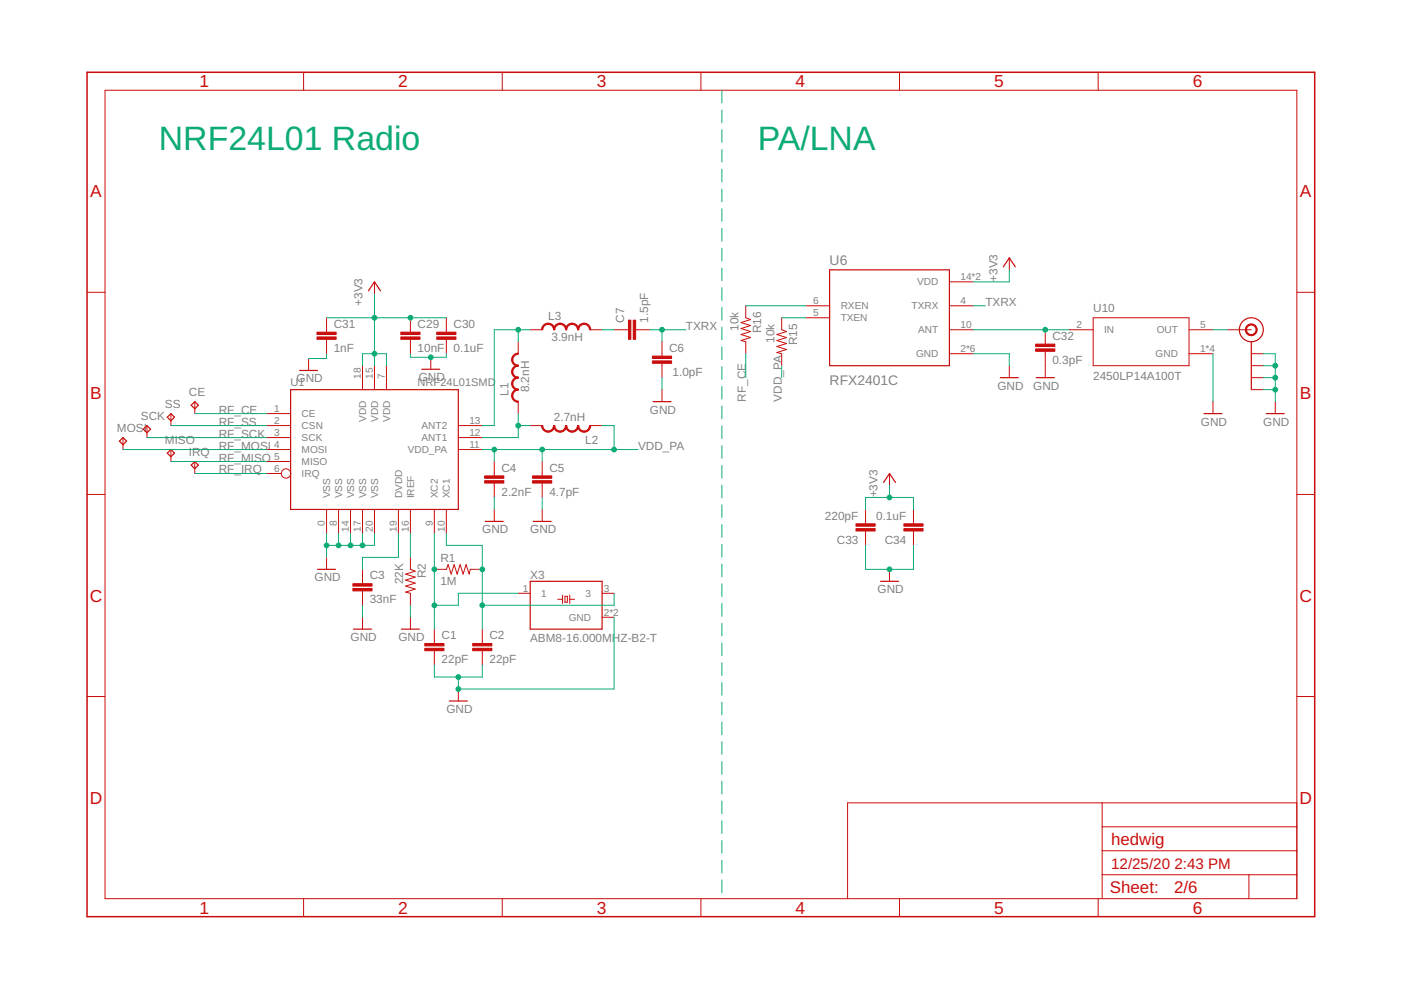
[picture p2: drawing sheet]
<svg xmlns="http://www.w3.org/2000/svg" width="297mm" height="210mm" viewBox="0 0 297 210" stroke-linecap="round" stroke-linejoin="round" font-family="sans-serif">
<g fill="#c90d0c" stroke="#c90d0c" stroke-width=".21">
<path d="M115.2 68.9l1-.4v.3l-.5 .1-.4 .3-.2 .7h-.3l.1-.5z" fill-rule="evenodd"/>
<path d="M116.2 68.5a1.37 1.37 0 0 1 1.4 1.4h-.2l-.3-.7-.9-.4z" fill-rule="evenodd"/>
<path d="M117.8 68.9l1-.4v.3l-.5 .1-.4 .3-.3 .7h-.2v-.5z" fill-rule="evenodd"/>
<path d="M118.8 68.5a1.37 1.37 0 0 1 1.4 1.4h-.3l-.2-.7-.9-.4z" fill-rule="evenodd"/>
<path d="M120.3 68.9l1-.4v.3l-.7 .2-.3 .4-.1 .5h-.3l.1-.5z" fill-rule="evenodd"/>
<path d="M121.3 68.5a1.37 1.37 0 0 1 1.4 1.4h-.3l-.2-.7-.9-.4z" fill-rule="evenodd"/>
<path d="M122.9 68.9l.9-.4v.3l-.7 .2-.3 .4-.1 .5h-.3l.1-.5z" fill-rule="evenodd"/>
<path d="M123.8 68.5a1.37 1.37 0 0 1 1.4 1.4h-.2l-.3-.7-.9-.4z" fill-rule="evenodd"/>
<path d="M123.8 91.4l.7-.3 .5-.9h.2a1.37 1.37 0 0 1-1.4 1.4z" fill-rule="evenodd"/>
<path d="M122.4 90.2h.3l.1 .5 .3 .4 .7 .3v.2a1.37 1.37 0 0 1-1.4-1.4z" fill-rule="evenodd"/>
<path d="M121.3 91.4l.7-.3 .4-.9h.3a1.37 1.37 0 0 1-1.4 1.4z" fill-rule="evenodd"/>
<path d="M119.9 90.2h.3l.1 .5 .3 .4 .7 .3v.2a1.37 1.37 0 0 1-1.4-1.4z" fill-rule="evenodd"/>
<path d="M118.8 91.4l.7-.3 .4-.9h.3a1.37 1.37 0 0 1-1.4 1.4z" fill-rule="evenodd"/>
<path d="M117.4 90.2h.2l.3 .8 .4 .3 .5 .1v.2a1.37 1.37 0 0 1-1.4-1.4z" fill-rule="evenodd"/>
<path d="M116.2 91.4l.7-.3 .5-.9h.2a1.37 1.37 0 0 1-1.4 1.4z" fill-rule="evenodd"/>
<path d="M114.8 90.2h.3l.2 .8 .4 .3 .5 .1v.2a1.37 1.37 0 0 1-1.4-1.4z" fill-rule="evenodd"/>
<path d="M108.5 83.9h.2l.3 .7 .4 .3 .5 .1v.3a1.37 1.37 0 0 1-1.4-1.4z" fill-rule="evenodd"/>
<path d="M108.9 82.9l.5-.4h.5v.2l-.5 .1-.4 .4-.3 .7h-.2v-.5z" fill-rule="evenodd"/>
<path d="M108.5 81.3h.2l.3 .8 .4 .3 .5 .1v.2a1.37 1.37 0 0 1-1.4-1.4z" fill-rule="evenodd"/>
<path d="M108.9 80.3l.5-.3 .5-.1v.3l-.5 .1-.4 .3-.3 .7h-.2v-.4z" fill-rule="evenodd"/>
<path d="M108.5 78.8h.2l.3 .7 .4 .3 .5 .1v.3a1.37 1.37 0 0 1-1.4-1.4z" fill-rule="evenodd"/>
<path d="M108.9 77.8l.5-.3 .5-.1v.3l-.5 .1-.4 .3-.3 .7h-.2v-.5z" fill-rule="evenodd"/>
<path d="M108.5 76.3h.2l.3 .7 .4 .3 .5 .1v.3a1.37 1.37 0 0 1-1.4-1.4z" fill-rule="evenodd"/>
<path d="M108.9 75.3l.5-.4h.5v.2l-.5 .1-.4 .4-.3 .7h-.2v-.5z" fill-rule="evenodd"/>
<path d="M264.4 69a1.26 1.26 0 0 1 2 .3 1.26 1.26 0 0 1-.8 1.8 1.26 1.26 0 0 1-1.6-1.2h.3a1.01 1.01 0 0 1 1.4-.9 1.01 1.01 0 0 1 .3 1.7 1.01 1.01 0 0 1-1.7-.5v-.3h-.3z" fill-rule="evenodd"/>
</g>
<g fill="none" stroke="#c90d0c" stroke-width=".21">
<path d="M22.3 19.1h252.7v171.4h-252.7zM64.4 15.3v3.8M106.5 15.3v3.8M148.6 15.3v3.8M190.7 15.3v3.8M232.8 15.3v3.8M79.4 59.8v2.5M201.3 59.8h5.1M214 54.7v2.5M18.5 62h3.8M65.4 76v2.5M69.2 67.4v3"/>
<path d="M69.2 71.9v3.1M76.9 77.5v5.1M79.4 77.5v5.1M81.9 77.5v5.1M87 67.4v3M87 71.9v3.1M91.3 75.8v2.5M94.6 67.4v3M94.6 71.9v3.1M109.9 72.5v2.5M112.4 69.9h2.6M125.1 69.9h2.6"/>
<path d="M130.2 69.9h3M134.8 69.9h3M140.4 72.5v3M140.4 77v3.1M158.1 64.8v2.6l1 .4-2 .6 2 .6-2 .7 2 .6-2 .6 2 .7-2 .6 1 .3v2.5M165.7 67.4v2.5l1.1 .4-2.1 .6 2.1 .7-2.1 .6 2.1 .6-2.1 .7 2.1 .6-2.1 .6 1 .3v2.5M170.8 64.8h5.1M170.8 67.4h5.1M201.3 69.9h5.1M201.3 75h5.1M201.3 64.8h5.1M214 77.5v2.6"/>
<path d="M221.6 69.9v3.1M221.6 74.5v5.6M226.7 69.9h5.1M231.8 67.4h20.3v10.1h-20.3zM252.1 69.9h5.1M252.1 75h5.1M260.2 69.9h5.1M265.3 75h2.5M265.3 77.5h2.5M275 62h3.7M26.1 92.8v2.5M31.2 90.2v2.6"/>
<path d="M36.2 87.7v2.5M36.2 95.3v2.6M41.3 85.2v2.5M41.3 97.9v2.5M56.5 90.2h5.1M56.5 87.7h5.1M56.5 95.3h5.1M56.5 97.9h5.1M56.5 92.8h5.1M97.2 90.2h5.1M97.2 95.3h5.1M97.2 92.8h5.1"/>
<path d="M104.8 97.9v3M109.9 85.2v2.5M112.4 90.2h2.6M115 97.9v3M125.1 90.2h2.6M140.4 82.6v2.6M257.2 85.2v2.5M265.3 80.1h2.5M265.3 82.6h2.5M270.4 85.2v2.5M18.5 104.8h3.8M56.5 100.4h3.1"/>
<path d="M69.2 108v5.1M69.2 118.2v2.5M71.8 108v5.1M74.3 108v5.1M76.9 108v5.1M79.4 108v5.1M84.5 108v5.1M87 118.2v2.5l1 .4-2 .6 2 .7-2 .6 2 .6-2 .7 2 .6-2 .6 1 .3v2.5M87 108v5.1M92.1 108v5.1M94.6 108v5.1M104.8 102.4v3.1"/>
<path d="M104.8 108v2.6M115 102.4v3.1M115 108v2.6M183.5 108v3.1M183.5 112.6v3M188.6 100.4v2.5M193.7 108v3.1M193.7 112.6v3M275 104.8h3.7M76.9 120.7v3.1M76.9 125.3v3M76.9 130.9v2.5"/>
<path d="M87 130.9v2.5M92.1 133.4v3M92.1 138v3M92.1 120.7h2.5l.4-1 .7 2 .6-2 .6 2 .7-2 .6 2 .6-2 .7 2 .2-1h2.6M102.3 133.4v3M102.3 138v3M109.9 125.8h2.5M118.3 127.1h1M119.3 126.2v1.8M119.8 126.4h.5v1.3h-.5zM120.8 127.1h1M120.8 126.2v1.8"/>
<path d="M127.7 130.9h2.5M127.7 125.8h2.5M188.6 120.7v2.6M18.5 147.7h3.8M97.2 146.1v2.5M275 147.7h3.7M233.7 170.2v20.3M233.7 175.3h41.3M275 170.2h-95.3v20.3M64.4 190.5v3.9M106.5 190.5v3.9M148.6 190.5v3.9"/>
<path d="M190.7 190.5v3.9M232.8 190.5v3.9M233.7 185.5h41.3M233.7 180.4h41.3M264.8 185.5v5"/>
<circle cx="60.6" cy="100.4" r=".99"/>
</g>
<g fill="#c90d0c" stroke="#c90d0c" stroke-width=".21">
<path d="M90.1 137.5h4v.5h-4z"/>
<path d="M90.1 136.4h4v.5h-4z"/>
<path d="M100.2 137.5h4.1v.5h-4.1z"/>
<path d="M100.2 136.4h4.1v.5h-4.1z"/>
<path d="M74.8 124.8h4.1v.5h-4.1z"/>
<path d="M74.8 123.8h4.1v.5h-4.1z"/>
<path d="M102.8 101.9h4v.5h-4z"/>
<path d="M102.8 100.9h4v.5h-4z"/>
<path d="M112.9 101.9h4.1v.5h-4.1z"/>
<path d="M112.9 100.9h4.1v.5h-4.1z"/>
<path d="M138.3 75.5h4.1v.5h-4.1z"/>
<path d="M138.3 76.5h4.1v.5h-4.1z"/>
<path d="M134.3 67.9h.5v4h-.5z"/>
<path d="M133.2 67.9h.6v4h-.6z"/>
<path d="M85 71.4h4v.5h-4z"/>
<path d="M85 70.4h4v.5h-4z"/>
<path d="M92.6 71.4h4.1v.5h-4.1z"/>
<path d="M92.6 70.4h4.1v.5h-4.1z"/>
<path d="M67.2 71.4h4.1v.5h-4.1z"/>
<path d="M67.2 70.4h4.1v.5h-4.1z"/>
<path d="M219.6 74h4v.5h-4z"/>
<path d="M219.6 73h4v.5h-4z"/>
<path d="M181.5 111.1h4v.5h-4z"/>
<path d="M181.5 112.1h4v.5h-4z"/>
<path d="M191.6 111.1h4.1v.5h-4.1z"/>
<path d="M191.6 112.1h4.1v.5h-4.1z"/>
</g>
<g fill="none" stroke="#c90d0c" stroke-width=".25">
<path d="M175.9 57.2h25.4v20.3h-25.4zM212.7 56.6l1.3-1.9 1.3 1.9M63.5 78.5h3.8M78.1 61.7l1.3-1.9 1.3 1.9M89.4 78.3h3.8M265.3 72.5v10.1M25.3 93.5l.8-.7 .7 .7-.7 .8zM30.4 91l.8-.8 .7 .8-.7 .8zM35.5 88.5l.7-.8 .8 .8-.8 .7zM35.5 96.1l.7-.8 .8 .8-.8 .7zM40.5 85.9l.8-.7 .8 .7-.8 .8zM40.5 98.6l.8-.7 .8 .7-.8 .8z"/>
<path d="M61.6 82.6h35.6v25.4h-35.6zM138.5 85.2h3.8M212.1 80.1h3.8M219.7 80.1h3.8M255.3 87.7h3.8M268.5 87.7h3.8M102.9 110.6h3.8M113.1 110.6h3.8M187.3 102.3l1.3-1.9 1.3 1.9M67.3 120.7h3.8M75 133.4h3.8M85.1 133.4h3.8"/>
<path d="M112.4 123.3h15.3v10.1h-15.3zM186.7 123.3h3.8M95.3 148.6h3.8"/>
<circle cx="265.3" cy="69.9" r="2.54"/>
</g>
<path d="M18.5 15.3h260.2v179.1h-260.2z" fill="none" stroke="#c90d0c" stroke-width=".32"/>
<g fill="none" stroke="#0dab76" stroke-width=".21">
<path d="M153.1 19.1v2.7M153.1 23.3v2.7M153.1 27.5v2.7M153.1 31.7v2.7M153.1 35.9v2.7M153.1 40.1v2.7M153.1 44.3v2.6M153.1 48.4v2.7M153.1 52.6v2.7M153.1 56.8v2.7M214 57.2v2.6h-7.6M69.2 75v1h-3.8"/>
<path d="M69.2 67.4h25.4M76.9 77.5v-2.5h5v2.5M79.4 62.3v15.2M87 75v.8h7.6v-.8M109.9 69.9v2.6M112.4 69.9h-7.6v20.3h-2.5M127.7 69.9h2.5M137.8 69.9h7.6M140.4 69.9v2.6M153.1 61v2.7M153.1 65.2v2.7M153.1 69.4v2.7"/>
<path d="M153.1 73.6v2.6M153.1 77.7v2.7M158.1 75v5.1M158.1 64.8h12.7M165.7 77.5v2.6M165.7 67.4h5.1M206.4 75h7.6v2.5M206.4 69.9h20.3M206.4 64.8h2.5M257.2 75v10.2M257.2 69.9h3M267.8 75h2.6v10.2"/>
<path d="M267.8 77.5h2.6M26.1 95.3h30.4M31.2 92.8h25.3M36.2 90.2h20.3M36.2 97.9h20.3M41.3 87.7h15.2M102.3 95.3h33M104.8 95.3v2.6M109.9 90.2h2.5M109.9 87.7v5.1h-7.6M115 95.3v2.6M127.7 90.2h2.5v5.1"/>
<path d="M140.4 80.1v2.5M153.1 81.9v2.7M153.1 86.1v2.7M153.1 90.3v2.7M153.1 94.5v2.7M153.1 98.7v2.7M267.8 80.1h2.6M267.8 82.6h2.6M41.3 100.4h15.2M69.2 113.1v5.1M71.8 113.1v2.5M74.3 113.1v2.5"/>
<path d="M76.9 113.1v2.5M79.4 113.1v2.5h-10.2M84.5 113.1v5.1h-7.6v2.5M87 113.1v5.1M92.1 113.1v20.3M94.6 113.1v2.5h7.7v17.8M104.8 105.5v2.5M115 105.5v2.5M153.1 102.8v2.7M153.1 107v2.7M153.1 111.2v2.7M153.1 115.4v2.7"/>
<path d="M153.1 119.6v2.7M183.5 108v-2.5h10.2v2.5M183.5 115.6v5.1h10.2v-5.1M188.6 102.9v2.6M76.9 128.3v2.6M87 128.3v2.6M109.9 125.8h-12.7v2.5h-5.1M130.2 130.9v15.2h-33v-2.5M130.2 125.8v2.5h-27.9M153.1 123.8v2.7M153.1 128v2.7M153.1 132.2v2.7"/>
<path d="M153.1 136.4v2.6M92.1 141v2.6h10.2v-2.6M153.1 140.5v2.7M153.1 144.7v2.7M153.1 148.9v2.7M153.1 153.1v2.7M153.1 157.3v2.7M153.1 161.5v2.6M153.1 165.7v2.6M153.1 169.8v2.7M153.1 174v2.7M153.1 178.2v2.7"/>
<path d="M153.1 182.4v2.7M153.1 186.6v2.7"/>
</g>
<g fill="#0dab76" stroke="#0dab76" stroke-width=".21">
<circle cx="97.2" cy="143.6" r=".51"/>
<circle cx="97.2" cy="146.1" r=".51"/>
<circle cx="69.2" cy="115.6" r=".51"/>
<circle cx="71.8" cy="115.6" r=".51"/>
<circle cx="74.3" cy="115.6" r=".51"/>
<circle cx="76.9" cy="115.6" r=".51"/>
<circle cx="270.4" cy="77.5" r=".51"/>
<circle cx="270.4" cy="80.1" r=".51"/>
<circle cx="270.4" cy="82.6" r=".51"/>
<circle cx="91.3" cy="75.8" r=".51"/>
<circle cx="188.6" cy="120.7" r=".51"/>
<circle cx="92.1" cy="120.7" r=".51"/>
<circle cx="92.1" cy="128.3" r=".51"/>
<circle cx="102.3" cy="120.7" r=".51"/>
<circle cx="102.3" cy="128.3" r=".51"/>
<circle cx="109.9" cy="69.9" r=".51"/>
<circle cx="104.8" cy="95.3" r=".51"/>
<circle cx="115" cy="95.3" r=".51"/>
<circle cx="130.2" cy="95.3" r=".51"/>
<circle cx="140.4" cy="69.9" r=".51"/>
<circle cx="109.9" cy="90.2" r=".51"/>
<circle cx="79.4" cy="75" r=".51"/>
<circle cx="79.4" cy="67.4" r=".51"/>
<circle cx="87" cy="67.4" r=".51"/>
<circle cx="188.6" cy="105.5" r=".51"/>
<circle cx="221.6" cy="69.9" r=".51"/>
</g>
<g font-size="7.2" fill="#0dab76">
<text x="33.7" y="31.8">NRF24L01 Radio</text>
<text x="160.7" y="31.8">PA/LNA</text>
</g>
<g font-size="3.7" fill="#c90d0c">
<text x="42.3" y="18.5">1</text>
<text x="84.4" y="18.5">2</text>
<text x="126.5" y="18.5">3</text>
<text x="168.6" y="18.5">4</text>
<text x="210.8" y="18.5">5</text>
<text x="252.9" y="18.5">6</text>
<text x="19.1" y="41.8">A</text>
<text x="275.6" y="41.8">A</text>
<text x="19.1" y="84.7">B</text>
<text x="275.6" y="84.7">B</text>
<text x="19" y="127.6">C</text>
<text x="275.5" y="127.6">C</text>
<text x="19" y="170.4">D</text>
<text x="275.5" y="170.4">D</text>
<text x="42.3" y="193.7">1</text>
<text x="84.4" y="193.7">2</text>
<text x="126.5" y="193.7">3</text>
<text x="168.6" y="193.7">4</text>
<text x="210.8" y="193.7">5</text>
<text x="252.9" y="193.7">6</text>
</g>
<g font-size="3.6" fill="#c90d0c">
<text x="235.6" y="179.1">hedwig</text>
<text x="235.3" y="189.4">Sheet:</text>
<text x="248.9" y="189.3">2/6</text>
</g>
<g font-size="3.2" fill="#c90d0c">
<text x="235.6" y="184.2">12/25/20</text>
<text x="249" y="184.2">2:43 PM</text>
</g>
<g font-size="2.9" fill="#808080">
<text x="175.9" y="56.2">U6</text>
<text x="175.9" y="81.5">RFX2401C</text>
</g>
<g font-size="2.5" fill="#808080">
<text x="211.5" y="59.8" transform="rotate(-90 211.5 59.8)">+3V3</text>
<text x="76.9" y="64.8" transform="rotate(-90 76.9 64.8)">+3V3</text>
<text x="208.9" y="64.8">TXRX</text>
<text x="70.8" y="69.5">C31</text>
<text x="88.5" y="69.5">C29</text>
<text x="96.2" y="69.5">C30</text>
<text x="116.2" y="67.9">L3</text>
<text x="132.3" y="68.4" transform="rotate(-90 132.3 68.4)">C7</text>
<text x="137.4" y="68.4" transform="rotate(-90 137.4 68.4)">1.5pF</text>
<text x="145.4" y="69.9">TXRX</text>
<text x="156.6" y="70.1" transform="rotate(-90 156.6 70.1)">10k</text>
<text x="161.4" y="70.7" transform="rotate(-90 161.4 70.7)">R16</text>
<text x="231.8" y="66.1">U10</text>
<text x="70.8" y="74.6">1nF</text>
<text x="88.5" y="74.6">10nF</text>
<text x="96.2" y="74.6">0.1uF</text>
<text x="116.9" y="72.2">3.9nH</text>
<text x="141.9" y="74.6">C6</text>
<text x="164.2" y="72.7" transform="rotate(-90 164.2 72.7)">10k</text>
<text x="169" y="73.2" transform="rotate(-90 169 73.2)">R15</text>
<text x="223.1" y="77.2">0.3pF</text>
<text x="223.1" y="72.1">C32</text>
<text x="40" y="83.9">CE</text>
<text x="62.9" y="81.1">GND</text>
<text x="88.8" y="80.8">GND</text>
<text x="107.8" y="83.9" transform="rotate(-90 107.8 83.9)">L1</text>
<text x="112.2" y="83.2" transform="rotate(-90 112.2 83.2)">8.2nH</text>
<text x="142.6" y="79.7">1.0pF</text>
<text x="211.5" y="82.6">GND</text>
<text x="219.1" y="82.6">GND</text>
<text x="231.8" y="80.6">2450LP14A100T</text>
<text x="29.9" y="89">SCK</text>
<text x="35" y="86.4">SS</text>
<text x="46.4" y="87.7">RF_CE</text>
<text x="117.4" y="89.2">2.7nH</text>
<text x="137.8" y="87.7">GND</text>
<text x="158.1" y="85.2" transform="rotate(-90 158.1 85.2)">RF_CE</text>
<text x="165.7" y="85.2" transform="rotate(-90 165.7 85.2)">VDD_PA</text>
<text x="24.8" y="91.5">MOSI</text>
<text x="35" y="94">MISO</text>
<text x="46.4" y="90.2">RF_SS</text>
<text x="46.4" y="92.8">RF_SCK</text>
<text x="46.4" y="95.3">RF_MOSI</text>
<text x="124.1" y="94">L2</text>
<text x="135.3" y="95.3">VDD_PA</text>
<text x="254.6" y="90.2">GND</text>
<text x="267.8" y="90.2">GND</text>
<text x="40" y="96.6">IRQ</text>
<text x="46.4" y="97.9">RF_MISO</text>
<text x="46.4" y="100.4">RF_IRQ</text>
<text x="106.3" y="100">C4</text>
<text x="116.5" y="100">C5</text>
<text x="106.3" y="105.1">2.2nF</text>
<text x="116.5" y="105.1">4.7pF</text>
<text x="186.1" y="105.5" transform="rotate(-90 186.1 105.5)">+3V3</text>
<text x="102.3" y="113.1">GND</text>
<text x="112.4" y="113.1">GND</text>
<text x="174.9" y="110.2">220pF</text>
<text x="185.8" y="110.2">0.1uF</text>
<text x="93.4" y="119.2">R1</text>
<text x="177.4" y="115.2">C33</text>
<text x="187.6" y="115.2">C34</text>
<text x="66.7" y="123.2">GND</text>
<text x="78.4" y="122.9">C3</text>
<text x="85.5" y="123.9" transform="rotate(-90 85.5 123.9)">22K</text>
<text x="90.3" y="122.6" transform="rotate(-90 90.3 122.6)">R2</text>
<text x="93.4" y="124">1M</text>
<text x="112.4" y="122.7">X3</text>
<text x="186.1" y="125.8">GND</text>
<text x="78.4" y="127.9">33nF</text>
<text x="74.3" y="135.9">GND</text>
<text x="84.5" y="135.9">GND</text>
<text x="93.6" y="135.6">C1</text>
<text x="103.8" y="135.6">C2</text>
<text x="112.4" y="136.2">ABM8-16.000MHZ-B2-T</text>
<text x="93.6" y="140.6">22pF</text>
<text x="103.8" y="140.6">22pF</text>
<text x="94.6" y="151.2">GND</text>
</g>
<g font-size="2.3" fill="#808080">
<text x="61.6" y="81.9">U1</text>
<text x="88.5" y="81.9">NRF24L01SMD</text>
</g>
<g font-size="2.1" fill="#808080">
<text x="203.6" y="59.4">14*2</text>
<text x="172.4" y="64.5">6</text>
<text x="178.2" y="65.6">RXEN</text>
<text x="193.3" y="65.6">TXRX</text>
<text x="194.5" y="60.5">VDD</text>
<text x="203.6" y="64.5">4</text>
<text x="172.4" y="67">5</text>
<text x="178.2" y="68.1">TXEN</text>
<text x="194.7" y="70.7">ANT</text>
<text x="203.6" y="69.6">10</text>
<text x="228.3" y="69.6">2</text>
<text x="234.1" y="70.7">IN</text>
<text x="245.2" y="70.7">OUT</text>
<text x="254.4" y="69.6">5</text>
<text x="194.2" y="75.8">GND</text>
<text x="203.6" y="74.6">2*6</text>
<text x="245" y="75.8">GND</text>
<text x="254.4" y="74.6">1*4</text>
<text x="76.5" y="80.3" transform="rotate(-90 76.5 80.3)">18</text>
<text x="79" y="80.3" transform="rotate(-90 79 80.3)">15</text>
<text x="81.6" y="80.3" transform="rotate(-90 81.6 80.3)">7</text>
<text x="58.1" y="87.3">1</text>
<text x="58.1" y="89.9">2</text>
<text x="64" y="88.5">CE</text>
<text x="77.6" y="89.5" transform="rotate(-90 77.6 89.5)">VDD</text>
<text x="80.2" y="89.5" transform="rotate(-90 80.2 89.5)">VDD</text>
<text x="82.7" y="89.5" transform="rotate(-90 82.7 89.5)">VDD</text>
<text x="99.5" y="89.9">13</text>
<text x="58.1" y="95">4</text>
<text x="58.1" y="92.4">3</text>
<text x="64" y="93.5">SCK</text>
<text x="64" y="91">CSN</text>
<text x="89.4" y="93.5">ANT1</text>
<text x="89.4" y="91">ANT2</text>
<text x="99.5" y="95">11</text>
<text x="99.5" y="92.4">12</text>
<text x="58.1" y="97.5">5</text>
<text x="58.1" y="100">6</text>
<text x="64" y="96.1">MOSI</text>
<text x="64" y="98.6">MISO</text>
<text x="64" y="101.2">IRQ</text>
<text x="86.4" y="96.1">VDD_PA</text>
<text x="70" y="105.7" transform="rotate(-90 70 105.7)">VSS</text>
<text x="72.5" y="105.7" transform="rotate(-90 72.5 105.7)">VSS</text>
<text x="75.1" y="105.7" transform="rotate(-90 75.1 105.7)">VSS</text>
<text x="77.6" y="105.7" transform="rotate(-90 77.6 105.7)">VSS</text>
<text x="80.2" y="105.7" transform="rotate(-90 80.2 105.7)">VSS</text>
<text x="85.2" y="105.7" transform="rotate(-90 85.2 105.7)">DVDD</text>
<text x="87.8" y="105.7" transform="rotate(-90 87.8 105.7)">IREF</text>
<text x="92.9" y="105.7" transform="rotate(-90 92.9 105.7)">XC2</text>
<text x="95.4" y="105.7" transform="rotate(-90 95.4 105.7)">XC1</text>
<text x="68.9" y="111.5" transform="rotate(-90 68.9 111.5)">0</text>
<text x="71.4" y="111.5" transform="rotate(-90 71.4 111.5)">8</text>
<text x="74" y="112.7" transform="rotate(-90 74 112.7)">14</text>
<text x="76.5" y="112.7" transform="rotate(-90 76.5 112.7)">17</text>
<text x="79" y="112.7" transform="rotate(-90 79 112.7)">20</text>
<text x="84.1" y="112.7" transform="rotate(-90 84.1 112.7)">19</text>
<text x="86.7" y="112.7" transform="rotate(-90 86.7 112.7)">16</text>
<text x="91.7" y="111.5" transform="rotate(-90 91.7 111.5)">9</text>
<text x="94.3" y="112.7" transform="rotate(-90 94.3 112.7)">10</text>
<text x="110.9" y="125.4">1</text>
<text x="128" y="125.4">3</text>
<text x="114.7" y="126.5">1</text>
<text x="120.6" y="131.6">GND</text>
<text x="124.1" y="126.5">3</text>
<text x="128" y="130.5">2*2</text>
</g>
</svg>
